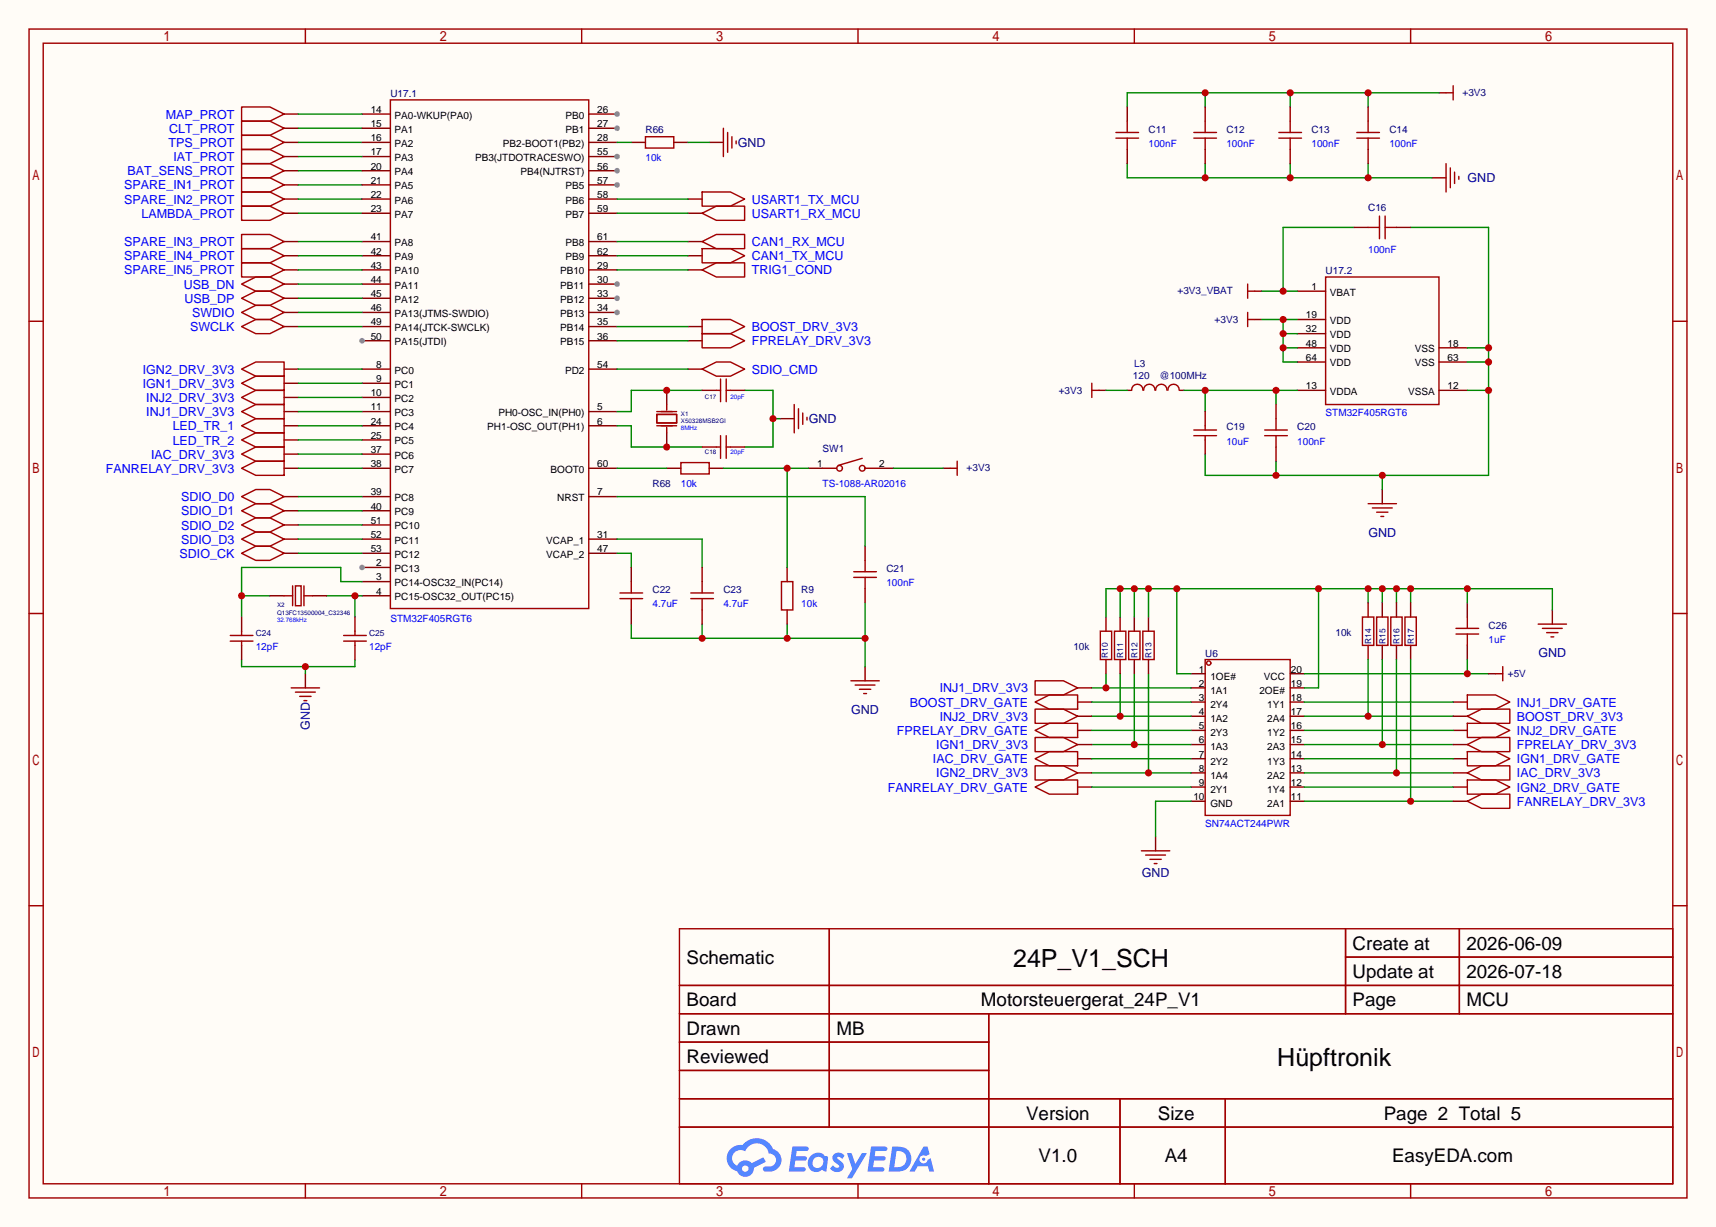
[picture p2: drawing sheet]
<svg xmlns="http://www.w3.org/2000/svg" width="308mm" height="220mm" viewBox="0 0 308 220" stroke-linecap="round" stroke-linejoin="round" font-family="sans-serif">
<path d="M0 0h307.6v220h-307.6z" fill="#fffcf7"/>
<g fill="none" stroke="#a10000" stroke-width=".25">
<path d="M5.2 5.2h297.2v209.6h-297.2zM7.7 7.7h292.1v204.5h-292.1zM54.7 5.2v2.5M104.3 5.2v2.5M153.8 5.2v2.5M203.3 5.2v2.5M252.9 5.2v2.5M5.2 57.6h2.5M299.8 57.6h2.6M5.2 110h2.5M299.8 110h2.6M5.2 162.4h2.5"/>
<path d="M121.8 166.5h178v45.7h-178zM121.8 176.7h178M148.7 166.5v35.6M241.2 166.5v15.2M241.2 171.6h58.6M261.6 166.5v15.2M299.8 162.4h2.6M121.8 181.7h178M121.8 186.8h55.4M121.8 197h178M121.8 191.9h55.4M177.2 181.7v30.5"/>
<path d="M200.8 197v15.2M219.6 197v15.2M54.7 212.2v2.6M104.3 212.2v2.6M121.8 202.1h178M153.8 212.2v2.6M203.3 212.2v2.6M252.9 212.2v2.6"/>
</g>
<g fill="#5487ff">
<path d="M149.5 206.9a1.3 1.3 0 0 1 1.9 .3l-.4 .6a.54 .54 0 0 0-1-.2l.2 .2a1.58 1.58 0 0 1 1 1.5 1.43 1.43 0 0 1-2.4 .2l.5-.6a.64 .64 0 0 0 .5 .5 .64 .64 0 0 0 .6-.3l-.1-.3a1.6 1.6 0 0 1-1.1-1.5z"/>
<path d="M151.8 206.7h.8l.7 2 1.2-2h.9l-2.7 4.5h-.9l1-1.6z"/>
<path d="M142 205.5h1.7a1.31 1.31 0 0 1 1.2 .2 .4 .4 0 0 1-.3 .6h-1.8l-.1 1h1.6a.4 .4 0 0 1 .3 .4 .4 .4 0 0 1-.4 .4h-1.6l-.2 1.2 .8-.1a1.23 1.23 0 0 1 1.2 .2 .39 .39 0 0 1-.4 .6h-2.6z"/>
<path d="M156.1 205.5h1.7a1.32 1.32 0 0 1 1.2 .2 .39 .39 0 0 1-.3 .6h-1.8l-.1 1h1.6a.4 .4 0 0 1 .4 .4 .4 .4 0 0 1-.5 .4h-1.6l-.2 1.1h.8a1.23 1.23 0 0 1 1.2 .2 .39 .39 0 0 1-.4 .6h-2.6z"/>
<path d="M165.5 205.6h.8l.3 1.3-.6 .3a.75 .75 0 0 0-1.1 .3 .75 .75 0 0 0 .5 1.1 .75 .75 0 0 0 .9-.7l.5-.3 .6 2.4h-.8l-.3-.9h-1.8l-.5 .9h-1z"/>
<path d="M159.9 205.6l-.6 4.4h1.4a2.27 2.27 0 0 0 2.7-2.3 2.27 2.27 0 0 0-2.7-2.1zM160.7 206.3a1.5 1.5 0 0 1 1.8 1.6 1.5 1.5 0 0 1-1.9 1.3h-.3z"/>
<path d="M145.4 207.2a1.62 1.62 0 0 0-.4 2.1 1.62 1.62 0 0 0 2 .6l.3-.2 .4 .2 .4 .1 .3-2.4-.1-.3-.5-.1a1.58 1.58 0 0 0-2.4 0zM146 207.7a.98 .98 0 0 1 1.5 .2 .98 .98 0 0 1-.6 1.4 .94 .94 0 0 1-1.2-.4 .94 .94 0 0 1 .3-1.2z"/>
<path d="M131 206a2.37 2.37 0 0 0 1.1 4 1.54 1.54 0 0 0 1.8 1 1.54 1.54 0 0 0 1.2-1.6l2.2-1.1-.5-.8-2.1 1a1.57 1.57 0 0 0-2.6 .5 1.5 1.5 0 0 1-.7-2.1 1.5 1.5 0 0 1 2.2-.5 2.23 2.23 0 0 1 2.3-1.4 2.23 2.23 0 0 1 2 1.8 1.16 1.16 0 0 1 1.2 1.1 1.16 1.16 0 0 1-1.1 1.2h-.7a.47 .47 0 0 0-.5 .4 .47 .47 0 0 0 .4 .5 2.23 2.23 0 0 0 2.2-.6 2.23 2.23 0 0 0 .5-2.3 2.16 2.16 0 0 0-1.3-1.1 3.2 3.2 0 0 0-5.5-.7l-1.1 .1zM133 209.5a.6 .6 0 0 1 1.2 0 .6 .6 0 0 1-1.2 0z"/>
<circle cx="165.6" cy="207.8" r=".28"/>
</g>
<path d="M257.9 16.6h1.3" fill="none" stroke="#870000" stroke-width=".25"/>
<path d="M259.2 16.6h1.3M260.5 15.4v2.5" fill="none" stroke="#a10000" stroke-width=".25"/>
<path d="M216 16.6v2.6M231.3 16.6v2.6M245.2 16.6v2.6M257.9 16.6h-55.8v2.6" fill="none" stroke="#008700" stroke-width=".25"/>
<g fill="#c00">
<circle cx="216" cy="16.6" r=".63"/>
<circle cx="231.3" cy="16.6" r=".63"/>
<circle cx="245.2" cy="16.6" r=".63"/>
</g>
<path d="M256.7 31.9h2.5" fill="none" stroke="#870000" stroke-width=".25"/>
<path d="M259.2 29.3v5.1M260 30.1v3.6M260.7 30.9v2M261.5 31.6v.5" fill="none" stroke="#a10000" stroke-width=".25"/>
<path d="M202.1 29.3v2.6h54.6M216 29.3v2.6M231.3 29.3v2.6M245.2 29.3v2.6" fill="none" stroke="#008700" stroke-width=".25"/>
<g fill="#c00">
<circle cx="245.2" cy="31.9" r=".63"/>
<circle cx="231.3" cy="31.9" r=".63"/>
<circle cx="216" cy="31.9" r=".63"/>
</g>
<g fill="none" stroke="#870000" stroke-width=".25">
<path d="M50.9 28.1h2.6M50.9 23h2.6M50.9 25.5h2.6M50.9 20.4h2.6M50.9 30.6h2.6M50.9 33.1h2.6M50.9 35.7h2.6M50.9 38.2h2.6M64.9 28.1h5.1M64.9 23h5.1M64.9 25.5h5.1M64.9 20.4h5.1"/>
<path d="M64.9 30.6h5.1M64.9 33.1h5.1M64.9 35.7h5.1M64.9 38.2h5.1M105.5 20.4h5.1M50.9 50.9h2.6M50.9 53.5h2.6M50.9 71.2h2.6M50.9 73.8h2.6M50.9 68.7h2.6M50.9 66.2h2.6M123.3 61.1h2.6"/>
</g>
<g fill="none" stroke="#a10000" stroke-width=".25">
<path d="M43.3 19.2h5.1l2.5 1.2-2.5 1.3h-5.1zM70 17.9h35.5v91.2h-35.5zM43.3 26.8h5.1l2.5 1.3-2.5 1.2h-5.1zM43.3 21.7h5.1l2.5 1.3-2.5 1.3h-5.1zM43.3 24.3h5.1l2.5 1.2-2.5 1.3h-5.1zM43.3 29.3h5.1l2.5 1.3-2.5 1.3h-5.1zM43.3 31.9h5.1l2.5 1.2-2.5 1.3h-5.1zM43.3 34.4h5.1l2.5 1.3-2.5 1.3h-5.1zM43.3 37h5.1l2.5 1.2-2.5 1.3h-5.1zM43.3 50.9l2.5-1.2h2.6l2.5 1.2-2.5 1.3h-2.6zM43.3 53.5l2.5-1.3h2.6l2.5 1.3-2.5 1.2h-2.6zM125.9 59.8h5l2.6 1.3-2.6 1.3h-5z"/>
<path d="M43.3 71.2l2.5-1.2h5.1v2.5h-5.1zM43.3 73.8l2.5-1.3h5.1v2.6h-5.1zM43.3 68.7l2.5-1.3h5.1v2.6h-5.1zM43.3 66.2l2.5-1.3h5.1v2.5h-5.1z"/>
</g>
<path d="M53.5 23h11.4M53.5 25.5h11.4M53.5 30.6h11.4M53.5 33.1h11.4M53.5 35.7h11.4M53.5 38.2h11.4" fill="none" stroke="#008700" stroke-width=".25"/>
<circle cx="110.6" cy="20.4" r=".51" fill="#999"/>
<path d="M105.5 23h5.1" fill="none" stroke="#870000" stroke-width=".25"/>
<circle cx="110.6" cy="23" r=".51" fill="#999"/>
<path d="M105.5 25.5h5.1M105.5 48.4h5.1M105.5 50.9h5.1" fill="none" stroke="#870000" stroke-width=".25"/>
<circle cx="110.6" cy="50.9" r=".51" fill="#999"/>
<path d="M105.5 53.5h5.1" fill="none" stroke="#870000" stroke-width=".25"/>
<circle cx="110.6" cy="53.5" r=".51" fill="#999"/>
<path d="M105.5 56h5.1" fill="none" stroke="#870000" stroke-width=".25"/>
<circle cx="110.6" cy="56" r=".51" fill="#999"/>
<path d="M64.9 58.5h5.1M64.9 43.3h5.1M64.9 45.8h5.1M64.9 48.4h5.1M64.9 50.9h5.1M64.9 53.5h5.1M64.9 56h5.1M105.5 58.5h5.1M64.9 61.1h5.1M105.5 61.1h5.1" fill="none" stroke="#870000" stroke-width=".25"/>
<circle cx="64.9" cy="61.1" r=".51" fill="#999"/>
<path d="M105.5 28.1h5.1" fill="none" stroke="#870000" stroke-width=".25"/>
<circle cx="110.6" cy="28.1" r=".51" fill="#999"/>
<path d="M105.5 30.6h5.1" fill="none" stroke="#870000" stroke-width=".25"/>
<circle cx="110.6" cy="30.6" r=".51" fill="#999"/>
<path d="M105.5 33.1h5.1" fill="none" stroke="#870000" stroke-width=".25"/>
<circle cx="110.6" cy="33.1" r=".51" fill="#999"/>
<path d="M105.5 35.7h5.1M105.5 38.2h5.1M105.5 43.3h5.1M105.5 45.8h5.1M64.9 101.7h5.1" fill="none" stroke="#870000" stroke-width=".25"/>
<circle cx="64.9" cy="101.7" r=".51" fill="#999"/>
<g fill="none" stroke="#870000" stroke-width=".25">
<path d="M224.9 57.3h1.3M232.5 52.2h5.1M232.5 57.3h5.1M232.5 59.8h5.1M64.9 66.2h5.1M64.9 68.7h5.1M64.9 71.2h5.1M64.9 73.8h5.1M64.9 76.3h5.1M64.9 78.9h5.1M105.5 66.2h5.1M105.5 73.8h5.1"/>
<path d="M105.5 76.3h5.1M232.5 70h5.1M232.5 62.4h5.1M232.5 64.9h5.1M257.9 70h5.1M257.9 62.4h5.1M257.9 64.9h5.1M64.9 81.4h5.1M64.9 83.9h5.1M64.9 89h5.1M64.9 91.6h5.1M64.9 94.1h5.1"/>
<path d="M64.9 96.6h5.1M64.9 99.2h5.1M105.5 83.9h5.1M105.5 89h5.1M105.5 96.6h5.1M105.5 99.2h5.1M64.9 104.3h5.1M64.9 106.8h5.1"/>
</g>
<path d="M223.6 56v2.5M223.6 57.3h1.3M237.6 49.7h20.3v22.8h-20.3z" fill="none" stroke="#a10000" stroke-width=".25"/>
<path d="M226.2 57.3h6.3M230 57.3v7.6h2.5M230 59.8h2.5M230 62.4h2.5" fill="none" stroke="#008700" stroke-width=".25"/>
<g fill="#c00">
<circle cx="230" cy="57.3" r=".63"/>
<circle cx="230" cy="59.8" r=".63"/>
<circle cx="230" cy="62.4" r=".63"/>
</g>
<path d="M197 70h1.2M202.1 70h.7M211.5 70h.7" fill="none" stroke="#870000" stroke-width=".25"/>
<path d="M195.7 68.7v2.5M195.7 70h1.3M202.8 70a1.01 1.01 0 0 1 1.1-1.1 1.01 1.01 0 0 1 1 1.1M205 70a1.01 1.01 0 0 1 1-1.1 1.01 1.01 0 0 1 1 1.1M207.2 70a1.01 1.01 0 0 1 1-1.1 1.01 1.01 0 0 1 1 1.1M209.3 70a1.01 1.01 0 0 1 1.1-1.1 1.01 1.01 0 0 1 1 1.1" fill="none" stroke="#a10000" stroke-width=".25"/>
<path d="M198.2 70h3.9M212.2 70h20.3M216 70v3.8M228.7 70v2.5" fill="none" stroke="#008700" stroke-width=".25"/>
<g fill="#c00">
<circle cx="228.7" cy="70" r=".63"/>
<circle cx="216" cy="70" r=".63"/>
</g>
<path d="M247.8 87.8v2.5" fill="none" stroke="#870000" stroke-width=".25"/>
<path d="M245.2 90.3h5.1M246 91.1h3.6M246.8 91.8h2M247.5 92.6h.5" fill="none" stroke="#a10000" stroke-width=".25"/>
<path d="M252.9 40.8h13.9v44.4h-50.8v-3.8M263 70h3.8M263 64.9h3.8M263 62.4h3.8M228.7 82.7v2.5M247.8 85.2v2.6" fill="none" stroke="#008700" stroke-width=".25"/>
<g fill="#c00">
<circle cx="247.8" cy="85.2" r=".63"/>
<circle cx="228.7" cy="85.2" r=".63"/>
<circle cx="266.8" cy="70" r=".63"/>
<circle cx="266.8" cy="64.9" r=".63"/>
<circle cx="266.8" cy="62.4" r=".63"/>
</g>
<path d="M110.6 99.2h2.6v2.5M110.6 96.6h15.3v5.1M113.2 111.9v2.5h41.9M125.9 111.9v2.5M141.1 111.9v2.5M155.1 108.1v11.4" fill="none" stroke="#008700" stroke-width=".25"/>
<path d="M155.1 119.5v2.5" fill="none" stroke="#870000" stroke-width=".25"/>
<path d="M152.5 122h5.1M153.3 122.8h3.5M154.1 123.6h2M154.8 124.3h.5" fill="none" stroke="#a10000" stroke-width=".25"/>
<g fill="#c00">
<circle cx="125.9" cy="114.4" r=".63"/>
<circle cx="141.1" cy="114.4" r=".63"/>
<circle cx="155.1" cy="114.4" r=".63"/>
</g>
<g fill="none" stroke="#008700" stroke-width=".25">
<path d="M110.6 35.7h12.7M110.6 38.2h12.7M53.5 53.5h11.4M53.5 58.5h11.4M53.5 56h11.4M53.5 48.4h11.4M53.5 43.3h11.4M53.5 45.8h11.4M110.6 58.5h12.7M110.6 48.4h12.7M110.6 43.3h12.7M110.6 45.8h12.7"/>
<path d="M53.5 66.2h11.4M53.5 68.7h11.4M53.5 71.2h11.4M53.5 73.8h11.4M110.6 66.2h12.7M110.6 76.3h2.6v3.8h12.7M125.9 70h-12.7v3.8h-2.6M133.5 70h5.1v10.1h-5.1M138.6 75.1h1.2M53.5 94.1h11.4M53.5 89h11.4M53.5 91.6h11.4"/>
<path d="M53.5 96.6h11.4M53.5 99.2h11.4M53.5 83.9h11.4"/>
</g>
<g fill="none" stroke="#870000" stroke-width=".25">
<path d="M123.3 35.7h2.6M123.3 38.2h2.6M50.9 58.5h2.6M50.9 56h2.6M50.9 45.8h2.6M50.9 43.3h2.6M50.9 48.4h2.6M123.3 58.5h2.6M123.3 45.8h2.6M123.3 43.3h2.6M123.3 48.4h2.6M123.3 66.2h2.6"/>
<path d="M139.8 75.1h2.6M50.9 81.4h2.6M50.9 83.9h2.6M50.9 96.6h2.6M50.9 99.2h2.6M50.9 89h2.6M50.9 91.6h2.6M50.9 94.1h2.6M169 83.9h1.3"/>
</g>
<g fill="none" stroke="#a10000" stroke-width=".25">
<path d="M125.9 34.4h5l2.6 1.3-2.6 1.3h-5zM125.9 38.2l2.5-1.2h5.1v2.5h-5.1zM43.3 56l2.5-1.3h2.6l2.5 1.3-2.5 1.3h-2.6zM43.3 58.5l2.5-1.2h2.6l2.5 1.2-2.5 1.3h-2.6zM43.3 42h5.1l2.5 1.3-2.5 1.3h-5.1zM43.3 44.6h5.1l2.5 1.2-2.5 1.3h-5.1zM43.3 47.1h5.1l2.5 1.3-2.5 1.3h-5.1zM125.9 57.3h5l2.6 1.2-2.6 1.3h-5zM125.9 44.6h5l2.6 1.2-2.6 1.3h-5zM125.9 43.3l2.5-1.3h5.1v2.6h-5.1zM125.9 48.4l2.5-1.3h5.1v2.6h-5.1zM125.9 66.2l2.5-1.3h2.5l2.6 1.3-2.6 1.2h-2.5z"/>
<path d="M142.4 72.5v5.1M143.1 73.3v3.5M143.9 74v2.1M144.7 74.8v.5M43.3 81.4l2.5-1.3h5.1v2.6h-5.1zM43.3 83.9l2.5-1.2h5.1v2.5h-5.1zM43.3 96.6l2.5-1.2h2.6l2.5 1.2-2.5 1.3h-2.6zM43.3 99.2l2.5-1.3h2.6l2.5 1.3-2.5 1.3h-2.6zM43.3 89l2.5-1.2h2.6l2.5 1.2-2.5 1.3h-2.6zM43.3 91.6l2.5-1.3h2.6l2.5 1.3-2.5 1.2h-2.6zM43.3 94.1l2.5-1.3h2.6l2.5 1.3-2.5 1.3h-2.6zM170.3 83.9h1.3"/>
<path d="M171.6 82.7v2.5"/>
</g>
<circle cx="138.6" cy="75.1" r=".63" fill="#c00"/>
<path d="M43.3 106.8h5.1M64.9 104.3h-3.8v-2.6h-17.8v8.9" fill="none" stroke="#008700" stroke-width=".25"/>
<circle cx="43.3" cy="106.8" r=".63" fill="#c00"/>
<path d="M58.5 106.8h6.4M63.6 106.8v3.8" fill="none" stroke="#008700" stroke-width=".25"/>
<circle cx="63.6" cy="106.8" r=".63" fill="#c00"/>
<path d="M54.7 120.8v2.5" fill="none" stroke="#870000" stroke-width=".25"/>
<path d="M52.2 123.3h5.1M53 124.1h3.5M53.7 124.8h2.1M54.5 125.6h.5" fill="none" stroke="#a10000" stroke-width=".25"/>
<path d="M43.3 118.2v1.3h20.3v-1.3M54.7 119.5v1.3" fill="none" stroke="#008700" stroke-width=".25"/>
<circle cx="54.7" cy="119.5" r=".63" fill="#c00"/>
<path d="M224.9 52.2h1.3" fill="none" stroke="#870000" stroke-width=".25"/>
<path d="M223.6 50.9v2.6M223.6 52.2h1.3" fill="none" stroke="#a10000" stroke-width=".25"/>
<path d="M226.2 52.2h6.3M242.7 40.8h-12.7v11.4" fill="none" stroke="#008700" stroke-width=".25"/>
<circle cx="230" cy="52.2" r=".63" fill="#c00"/>
<path d="M53.5 50.9h11.4" fill="none" stroke="#008700" stroke-width=".25"/>
<g fill="none" stroke="#a10000" stroke-width=".25">
<path d="M200 23.7h4.1M200 24.8h4.1M202.1 21.7v2M202.1 24.8v2M214 23.7h4.1M214 24.8h4.1M216 21.7v2M216 24.8v2M229.2 23.7h4.1M229.2 24.8h4.1M231.3 21.7v2M231.3 24.8v2"/>
<path d="M243.2 23.7h4.1M243.2 24.8h4.1M245.2 21.7v2M245.2 24.8v2M214 77.1h4.1M214 78.1h4.1M216 76.3v.8M216 78.1v.8M226.7 77.1h4.1M226.7 78.1h4.1M228.7 75.1v2M228.7 78.1v2"/>
<path d="M41.3 114.9h4M41.3 113.9h4M43.3 113.2v.7M43.3 114.9v.8M50.9 106.8h1.6M52.5 105v3.6M53 105h1v3.6h-1zM54.5 105v3.6M54.5 106.8h1.5M61.6 114.9h4.1M61.6 113.9h4.1M63.6 113.2v.7"/>
<path d="M63.6 114.9v.8M111.1 107.3h4.1M111.1 106.3h4.1M113.2 104.3v2M113.2 107.3v2M123.8 107.3h4.1M123.8 106.3h4.1M125.9 104.3v2M125.9 107.3v2M140.1 104.3h2v5h-2zM153 102.5h4.1M153 103.5h4.1"/>
<path d="M155.1 100.5v2M155.1 103.5v2"/>
</g>
<g fill="none" stroke="#870000" stroke-width=".25">
<path d="M202.1 19.2v2.5M216 19.2v2.5M231.3 19.2v2.5M245.2 19.2v2.5M202.1 26.8v2.5M216 26.8v2.5M231.3 26.8v2.5M245.2 26.8v2.5M119.5 77.6v2.5M216 73.8v2.5M216 78.9v2.5M228.7 72.5v2.6"/>
<path d="M155.1 97.9v2.6M228.7 80.1v2.6M43.3 110.6v2.6M43.3 115.7v2.5M48.4 106.8h2.5M56 106.8h2.5M63.6 110.6v2.6M63.6 115.7v2.5M113.2 101.7v2.6M113.2 109.3v2.6M125.9 101.7v2.6M125.9 109.3v2.6"/>
<path d="M141.1 101.7v2.6M141.1 109.3v2.6M155.1 105.5v2.6"/>
</g>
<circle cx="119.5" cy="80.1" r=".63" fill="#c00"/>
<path d="M119.5 70v2.5" fill="none" stroke="#870000" stroke-width=".25"/>
<circle cx="119.5" cy="70" r=".63" fill="#c00"/>
<g fill="none" stroke="#a10000" stroke-width=".25">
<path d="M247.3 38.7v4.1M248.3 38.7v4.1M245.2 40.8h2.1M248.3 40.8h2M117.7 74.3h3.6v1.5h-3.6zM117.7 76.3h3.6M117.7 73.8h3.6M119.5 72.5v1M119.5 76.6v1M128.4 70h.8M129.2 67.9v4.1M129.2 78.1v4.1"/>
<path d="M130.2 67.9v4.1M130.2 78.1v4.1M130.2 70h.7M128.4 80.1h.8M130.2 80.1h.7M147.4 83.9h2.6M154.6 82.2l-4.4 1.2M155.1 83.9h2.5M216 118.2h15.3v28h-15.3zM261 113.7h4M261 112.6h4M263 110.6v2"/>
<path d="M263 113.7v2M275.7 111.9h5.1M276.5 112.6h3.5M277.2 113.4h2.1M278 114.2h.5M204.6 152.5h5.1M205.4 153.3h3.5M206.1 154.1h2.1M206.9 154.8h.5"/>
<circle cx="150.5" cy="83.9" r=".51"/>
<circle cx="154.6" cy="83.9" r=".51"/>
<circle cx="216.7" cy="118.9" r=".38"/>
</g>
<g fill="none" stroke="#870000" stroke-width=".25">
<path d="M242.7 40.8h2.5M250.3 40.8h2.6M125.9 70h2.5M130.9 70h2.6M125.9 80.1h2.5M130.9 80.1h2.6M144.9 83.9h2.5M157.6 83.9h2.5M263 108.1v2.5M263 115.7v2.5M278.3 109.3v2.6M213.5 120.8h2.5"/>
<path d="M213.5 123.3h2.5M213.5 125.9h2.5M213.5 128.4h2.5M213.5 130.9h2.5M213.5 133.5h2.5M213.5 136h2.5M213.5 138.6h2.5M231.3 120.8h2.5M231.3 123.3h2.5M231.3 125.9h2.5M231.3 128.4h2.5M231.3 130.9h2.5"/>
<path d="M231.3 133.5h2.5M231.3 136h2.5M231.3 138.6h2.5M207.1 150v2.5M213.5 141.1h2.5M213.5 143.6h2.5M231.3 141.1h2.5M231.3 143.6h2.5"/>
</g>
<path d="M263 118.2v2.6M233.8 120.8h33" fill="none" stroke="#008700" stroke-width=".25"/>
<circle cx="263" cy="120.8" r=".63" fill="#c00"/>
<path d="M266.8 120.8h1.3" fill="none" stroke="#870000" stroke-width=".25"/>
<path d="M269.4 119.5v2.5M268.1 120.8h1.3" fill="none" stroke="#a10000" stroke-width=".25"/>
<path d="M195.7 123.3h17.8M198.2 120.8v2.5" fill="none" stroke="#008700" stroke-width=".25"/>
<circle cx="198.2" cy="123.3" r=".63" fill="#c00"/>
<path d="M195.7 128.4h17.8M200.8 120.8v7.6" fill="none" stroke="#008700" stroke-width=".25"/>
<circle cx="200.8" cy="128.4" r=".63" fill="#c00"/>
<path d="M195.7 133.5h17.8M203.3 120.8v12.7" fill="none" stroke="#008700" stroke-width=".25"/>
<circle cx="203.3" cy="133.5" r=".63" fill="#c00"/>
<path d="M195.7 138.6h17.8M205.9 120.8v17.8" fill="none" stroke="#008700" stroke-width=".25"/>
<circle cx="205.9" cy="138.6" r=".63" fill="#c00"/>
<path d="M200.8 105.5v5.1M203.3 105.5v5.1M205.9 105.5v5.1M210.9 105.5v15.3h2.6M236.3 105.5v17.8h-2.5M245.2 105.5v2.6M247.8 105.5v2.6M250.3 105.5v2.6M252.9 105.5v2.6M263 105.5v2.6M278.3 109.3v-3.8h-80.1v5.1M213.5 143.6h-6.4v6.4" fill="none" stroke="#008700" stroke-width=".25"/>
<path d="M198.2 110.6v2.6M198.2 118.2v2.6M200.8 110.6v2.6M200.8 118.2v2.6M203.3 110.6v2.6M203.3 118.2v2.6M205.9 110.6v2.6M205.9 118.2v2.6M193.2 128.4h2.5M193.2 123.3h2.5M193.2 133.5h2.5M193.2 138.6h2.5" fill="none" stroke="#870000" stroke-width=".25"/>
<path d="M197.2 113.2h2.1v5h-2.1zM199.8 113.2h2v5h-2zM202.3 113.2h2v5h-2zM204.9 113.2h2v5h-2zM185.5 127.1h5.1l2.6 1.3-2.6 1.3h-5.1zM185.5 122h5.1l2.6 1.3-2.6 1.3h-5.1zM185.5 132.2h5.1l2.6 1.3-2.6 1.2h-5.1zM185.5 137.3h5.1l2.6 1.3-2.6 1.2h-5.1z" fill="none" stroke="#a10000" stroke-width=".25"/>
<g fill="#c00">
<circle cx="205.9" cy="105.5" r=".63"/>
<circle cx="203.3" cy="105.5" r=".63"/>
<circle cx="200.8" cy="105.5" r=".63"/>
<circle cx="210.9" cy="105.5" r=".63"/>
<circle cx="236.3" cy="105.5" r=".63"/>
<circle cx="245.2" cy="105.5" r=".63"/>
<circle cx="247.8" cy="105.5" r=".63"/>
<circle cx="250.3" cy="105.5" r=".63"/>
<circle cx="252.9" cy="105.5" r=".63"/>
<circle cx="263" cy="105.5" r=".63"/>
</g>
<path d="M245.2 108.1v2.5M245.2 115.7v2.5M247.8 108.1v2.5M247.8 115.7v2.5M250.3 108.1v2.5M250.3 115.7v2.5M252.9 108.1v2.5M252.9 115.7v2.5M260.5 125.9h2.5M260.5 130.9h2.5M260.5 136h2.5M260.5 141.1h2.5" fill="none" stroke="#870000" stroke-width=".25"/>
<path d="M244.2 110.6h2.1v5.1h-2.1zM246.8 110.6h2v5.1h-2zM249.3 110.6h2v5.1h-2zM251.8 110.6h2.1v5.1h-2.1zM263 124.6h5.1l2.5 1.3-2.5 1.2h-5.1zM263 129.7h5.1l2.5 1.2-2.5 1.3h-5.1zM263 134.7h5.1l2.5 1.3-2.5 1.3h-5.1zM263 139.8h5.1l2.5 1.3-2.5 1.3h-5.1z" fill="none" stroke="#a10000" stroke-width=".25"/>
<path d="M245.2 118.2v10.2M233.8 125.9h26.7M233.8 130.9h26.7M233.8 136h26.7M233.8 128.4h26.7M233.8 141.1h26.7" fill="none" stroke="#008700" stroke-width=".25"/>
<circle cx="245.2" cy="128.4" r=".63" fill="#c00"/>
<path d="M247.8 118.2v15.3M233.8 133.5h26.7" fill="none" stroke="#008700" stroke-width=".25"/>
<circle cx="247.8" cy="133.5" r=".63" fill="#c00"/>
<path d="M250.3 118.2v20.4M233.8 138.6h26.7" fill="none" stroke="#008700" stroke-width=".25"/>
<circle cx="250.3" cy="138.6" r=".63" fill="#c00"/>
<path d="M252.9 118.2v25.4M233.8 143.6h26.7" fill="none" stroke="#008700" stroke-width=".25"/>
<circle cx="252.9" cy="143.6" r=".63" fill="#c00"/>
<g fill="none" stroke="#870000" stroke-width=".25">
<path d="M113.2 25.5h2.5M120.8 25.5h2.5M127.1 25.5h2.6M50.9 76.3h2.6M50.9 78.9h2.6M119.5 83.9h2.5M127.1 83.9h2.6M193.2 125.9h2.5M193.2 136h2.5M193.2 130.9h2.5M260.5 128.4h2.5M260.5 138.6h2.5"/>
<path d="M260.5 133.5h2.5M193.2 141.1h2.5M260.5 143.6h2.5"/>
</g>
<g fill="none" stroke="#a10000" stroke-width=".25">
<path d="M115.7 24.5h5.1v2h-5.1zM129.7 23v5.1M130.4 23.7v3.6M131.2 24.5v2M132 25.3v.5M43.3 76.3l2.5-1.2h5.1v2.5h-5.1zM43.3 78.9l2.5-1.3h5.1v2.5h-5.1zM122 82.9h5.1v2.1h-5.1zM185.5 125.9l2.6-1.3h5.1v2.5h-5.1zM185.5 136l2.6-1.3h5.1v2.6h-5.1zM185.5 130.9l2.6-1.2h5.1v2.5h-5.1zM263 128.4l2.6-1.3h5v2.6h-5z"/>
<path d="M263 138.6l2.6-1.3h5v2.5h-5zM263 133.5l2.6-1.3h5v2.5h-5zM185.5 141.1l2.6-1.3h5.1v2.6h-5.1zM263 143.6l2.6-1.2h5v2.5h-5z"/>
</g>
<g fill="none" stroke="#008700" stroke-width=".25">
<path d="M53.5 28.1h11.4M53.5 20.4h11.4M110.6 25.5h2.6M123.3 25.5h3.8M53.5 76.3h11.4M53.5 78.9h11.4M110.6 61.1h12.7M53.5 81.4h11.4M110.6 83.9h8.9M129.7 83.9h15.2M141.1 83.9v17.8M195.7 125.9h17.8"/>
<path d="M195.7 130.9h17.8M195.7 136h17.8M195.7 141.1h17.8"/>
</g>
<circle cx="141.1" cy="83.9" r=".63" fill="#c00"/>
<path d="M110.6 89h44.5v8.9M160.1 83.9h8.9" fill="none" stroke="#008700" stroke-width=".25"/>
<g font-size="4.5">
<text x="181.6" y="173.4">24P_V1_SCH</text>
<text x="229" y="191.1">Hüpftronik</text>
</g>
<g font-size="3.4">
<text x="123.1" y="172.8">Schematic</text>
<text x="242.5" y="170.3">Create at</text>
<text x="262.9" y="170.3">2026-06-09</text>
<text x="242.5" y="175.3">Update at</text>
<text x="262.9" y="175.3">2026-07-18</text>
<text x="123.1" y="180.4">Board</text>
<text x="123.1" y="185.5">Drawn</text>
<text x="149.9" y="185.5">MB</text>
<text x="175.8" y="180.4">Motorsteuergerat_24P_V1</text>
<text x="242.5" y="180.4">Page</text>
<text x="262.9" y="180.4">MCU</text>
<text x="123.1" y="190.6">Reviewed</text>
<text x="183.9" y="200.7">Version</text>
<text x="207.6" y="200.7">Size</text>
<text x="248" y="200.7">Page 2 Total 5</text>
<text x="186.2" y="208.4">V1.0</text>
<text x="208.8" y="208.4">A4</text>
<text x="249.5" y="208.4">EasyEDA.com</text>
</g>
<g font-size="2.2" fill="#00f">
<text x="29.7" y="21.3">MAP_PROT</text>
<text x="30.3" y="23.8">CLT_PROT</text>
<text x="30.2" y="26.3">TPS_PROT</text>
<text x="31.1" y="28.9">IAT_PROT</text>
<text x="22.2" y="34">SPARE_IN1_PROT</text>
<text x="22.9" y="31.4">BAT_SENS_PROT</text>
<text x="22.2" y="36.5">SPARE_IN2_PROT</text>
<text x="25.4" y="39">LAMBDA_PROT</text>
<text x="134.7" y="36.5">USART1_TX_MCU</text>
<text x="134.7" y="39">USART1_RX_MCU</text>
<text x="22.2" y="44.1">SPARE_IN3_PROT</text>
<text x="22.2" y="46.7">SPARE_IN4_PROT</text>
<text x="134.7" y="46.7">CAN1_TX_MCU</text>
<text x="134.7" y="44.1">CAN1_RX_MCU</text>
<text x="22.2" y="49.2">SPARE_IN5_PROT</text>
<text x="32.9" y="51.7">USB_DN</text>
<text x="134.7" y="49.2">TRIG1_COND</text>
<text x="33.1" y="54.3">USB_DP</text>
<text x="34.1" y="59.4">SWCLK</text>
<text x="34.4" y="56.8">SWDIO</text>
<text x="134.7" y="59.4">BOOST_DRV_3V3</text>
<text x="134.7" y="61.9">FPRELAY_DRV_3V3</text>
<text x="25.6" y="69.5">IGN1_DRV_3V3</text>
<text x="25.6" y="67">IGN2_DRV_3V3</text>
<text x="134.7" y="67">SDIO_CMD</text>
<text x="26.2" y="72.1">INJ2_DRV_3V3</text>
<text x="26.2" y="74.6">INJ1_DRV_3V3</text>
<text x="31" y="77.1">LED_TR_1</text>
<text x="27.1" y="82.2">IAC_DRV_3V3</text>
<text x="31" y="79.7">LED_TR_2</text>
<text x="19" y="84.8">FANRELAY_DRV_3V3</text>
<text x="32.4" y="89.8">SDIO_D0</text>
<text x="32.4" y="92.4">SDIO_D1</text>
<text x="32.4" y="94.9">SDIO_D2</text>
<text x="32.2" y="100">SDIO_CK</text>
<text x="32.4" y="97.5">SDIO_D3</text>
<text x="168.5" y="124.1">INJ1_DRV_3V3</text>
<text x="160.7" y="131.8">FPRELAY_DRV_GATE</text>
<text x="163.1" y="126.7">BOOST_DRV_GATE</text>
<text x="168.5" y="129.2">INJ2_DRV_3V3</text>
<text x="271.9" y="126.7">INJ1_DRV_GATE</text>
<text x="271.9" y="131.8">INJ2_DRV_GATE</text>
<text x="271.9" y="129.2">BOOST_DRV_3V3</text>
<text x="167.2" y="136.8">IAC_DRV_GATE</text>
<text x="167.8" y="134.3">IGN1_DRV_3V3</text>
<text x="271.9" y="136.8">IGN1_DRV_GATE</text>
<text x="271.9" y="134.3">FPRELAY_DRV_3V3</text>
<text x="159.1" y="141.9">FANRELAY_DRV_GATE</text>
<text x="167.8" y="139.4">IGN2_DRV_3V3</text>
<text x="271.9" y="141.9">IGN2_DRV_GATE</text>
<text x="271.9" y="139.4">IAC_DRV_3V3</text>
<text x="271.9" y="144.5">FANRELAY_DRV_3V3</text>
</g>
<g font-size="2.2" fill="#000080">
<text x="132.3" y="26.3">GND</text>
<text x="263.1" y="32.7">GND</text>
<text x="145" y="75.9">GND</text>
<text x="245.3" y="96.2">GND</text>
<text x="275.8" y="117.8">GND</text>
<text x="55.6" y="130.9" transform="rotate(-90 55.6 130.9)">GND</text>
<text x="152.6" y="127.9">GND</text>
<text x="204.6" y="157.2">GND</text>
</g>
<g font-size="1.8" fill="#000080">
<text x="70" y="17.5">U17.1</text>
<text x="262.2" y="17.2">+3V3</text>
<text x="115.7" y="23.8">R66</text>
<text x="205.9" y="23.8">C11</text>
<text x="219.8" y="23.8">C12</text>
<text x="235.1" y="23.8">C13</text>
<text x="249" y="23.8">C14</text>
<text x="245.2" y="37.8">C16</text>
<text x="211.1" y="52.8">+3V3_VBAT</text>
<text x="237.6" y="49.2">U17.2</text>
<text x="217.7" y="57.8">+3V3</text>
<text x="203.3" y="65.7">L3</text>
<text x="189.8" y="70.5">+3V3</text>
<text x="203.1" y="68">120</text>
<text x="207.9" y="68">@100MHz</text>
<text x="219.8" y="77.1">C19</text>
<text x="232.5" y="77.1">C20</text>
<text x="147.4" y="81">SW1</text>
<text x="117" y="87.3">R68</text>
<text x="173.3" y="84.5">+3V3</text>
<text x="117" y="106.4">C22</text>
<text x="129.7" y="106.4">C23</text>
<text x="143.6" y="106.4">R9</text>
<text x="158.9" y="102.5">C21</text>
<text x="239.4" y="114">10k</text>
<text x="266.8" y="112.7">C26</text>
<text x="192.4" y="116.5">10k</text>
<text x="216" y="117.8">U6</text>
<text x="270.3" y="121.3">+5V</text>
</g>
<g font-size="1.8">
<text x="66.5" y="20.2">14</text>
<text x="66.5" y="22.8">15</text>
<text x="70.7" y="21.2">PA0-WKUP(PA0)</text>
<text x="70.7" y="23.8">PA1</text>
<text x="101.4" y="21.2">PB0</text>
<text x="101.4" y="23.8">PB1</text>
<text x="107.1" y="20.2">26</text>
<text x="107.1" y="22.8">27</text>
<text x="66.5" y="25.3">16</text>
<text x="66.5" y="27.9">17</text>
<text x="70.7" y="26.3">PA2</text>
<text x="70.7" y="28.9">PA3</text>
<text x="85.1" y="28.9">PB3(JTDOTRACESWO)</text>
<text x="90.1" y="26.3">PB2-BOOT1(PB2)</text>
<text x="107.1" y="25.3">28</text>
<text x="107.1" y="27.9">55</text>
<text x="66.5" y="30.4">20</text>
<text x="66.5" y="32.9">21</text>
<text x="66.5" y="35.5">22</text>
<text x="70.7" y="31.4">PA4</text>
<text x="70.7" y="33.9">PA5</text>
<text x="93.3" y="31.4">PB4(NJTRST)</text>
<text x="101.4" y="33.9">PB5</text>
<text x="107.1" y="30.4">56</text>
<text x="107.1" y="32.9">57</text>
<text x="107.1" y="35.5">58</text>
<text x="66.5" y="38">23</text>
<text x="70.7" y="36.5">PA6</text>
<text x="70.7" y="39">PA7</text>
<text x="101.4" y="36.5">PB6</text>
<text x="101.4" y="39">PB7</text>
<text x="107.1" y="38">59</text>
<text x="66.5" y="43.1">41</text>
<text x="66.5" y="45.6">42</text>
<text x="70.7" y="44.1">PA8</text>
<text x="70.7" y="46.6">PA9</text>
<text x="101.4" y="44.1">PB8</text>
<text x="101.4" y="46.6">PB9</text>
<text x="107.1" y="43.1">61</text>
<text x="107.1" y="45.6">62</text>
<text x="66.5" y="48.2">43</text>
<text x="66.5" y="50.7">44</text>
<text x="66.5" y="53.3">45</text>
<text x="70.7" y="49.2">PA10</text>
<text x="70.7" y="51.7">PA11</text>
<text x="100.4" y="49.2">PB10</text>
<text x="100.4" y="51.7">PB11</text>
<text x="107.1" y="48.2">29</text>
<text x="107.1" y="50.7">30</text>
<text x="107.1" y="53.3">33</text>
<text x="235.1" y="52">1</text>
<text x="238.4" y="53">VBAT</text>
<text x="66.5" y="55.8">46</text>
<text x="66.5" y="58.3">49</text>
<text x="70.7" y="54.3">PA12</text>
<text x="70.7" y="56.8">PA13(JTMS-SWDIO)</text>
<text x="70.7" y="59.3">PA14(JTCK-SWCLK)</text>
<text x="100.4" y="54.3">PB12</text>
<text x="100.4" y="56.8">PB13</text>
<text x="100.4" y="59.3">PB14</text>
<text x="107.1" y="55.8">34</text>
<text x="107.1" y="58.3">35</text>
<text x="234.1" y="57.1">19</text>
<text x="234.1" y="59.6">32</text>
<text x="238.4" y="58.1">VDD</text>
<text x="66.5" y="60.9">50</text>
<text x="67.5" y="66">8</text>
<text x="70.7" y="61.9">PA15(JTDI)</text>
<text x="100.4" y="61.9">PB15</text>
<text x="107.1" y="60.9">36</text>
<text x="107.1" y="66">54</text>
<text x="234.1" y="62.1">48</text>
<text x="234.1" y="64.7">64</text>
<text x="238.4" y="60.6">VDD</text>
<text x="238.4" y="63.2">VDD</text>
<text x="238.4" y="65.7">VDD</text>
<text x="253.6" y="63.2">VSS</text>
<text x="253.6" y="65.7">VSS</text>
<text x="259.5" y="62.1">18</text>
<text x="259.5" y="64.7">63</text>
<text x="66.5" y="71">10</text>
<text x="67.5" y="68.5">9</text>
<text x="70.7" y="67">PC0</text>
<text x="70.7" y="69.5">PC1</text>
<text x="101.3" y="67">PD2</text>
<text x="234.1" y="69.8">13</text>
<text x="238.4" y="70.8">VDDA</text>
<text x="252.4" y="70.8">VSSA</text>
<text x="259.5" y="69.8">12</text>
<text x="66.5" y="73.6">11</text>
<text x="66.5" y="76.1">24</text>
<text x="70.7" y="72">PC2</text>
<text x="70.7" y="74.6">PC3</text>
<text x="70.7" y="77.1">PC4</text>
<text x="87.3" y="77.1">PH1-OSC_OUT(PH1)</text>
<text x="89.3" y="74.6">PH0-OSC_IN(PH0)</text>
<text x="107.1" y="73.6">5</text>
<text x="107.1" y="76.1">6</text>
<text x="66.5" y="78.7">25</text>
<text x="66.5" y="81.2">37</text>
<text x="66.5" y="83.7">38</text>
<text x="70.7" y="79.7">PC5</text>
<text x="70.7" y="82.2">PC6</text>
<text x="107.1" y="83.7">60</text>
<text x="146.4" y="83.7">1</text>
<text x="157.6" y="83.7">2</text>
<text x="66.5" y="88.8">39</text>
<text x="70.7" y="84.7">PC7</text>
<text x="70.7" y="89.8">PC8</text>
<text x="98.7" y="84.7">BOOT0</text>
<text x="99.9" y="89.8">NRST</text>
<text x="107.1" y="88.8">7</text>
<text x="66.5" y="91.4">40</text>
<text x="66.5" y="93.9">51</text>
<text x="70.7" y="92.4">PC9</text>
<text x="70.7" y="94.9">PC10</text>
<text x="66.5" y="96.4">52</text>
<text x="66.5" y="99">53</text>
<text x="67.5" y="101.5">2</text>
<text x="70.7" y="97.4">PC11</text>
<text x="70.7" y="100">PC12</text>
<text x="97.9" y="97.4">VCAP_1</text>
<text x="97.9" y="100">VCAP_2</text>
<text x="107.1" y="96.4">31</text>
<text x="107.1" y="99">47</text>
<text x="67.5" y="104.1">3</text>
<text x="67.5" y="106.6">4</text>
<text x="70.7" y="102.5">PC13</text>
<text x="70.7" y="105.1">PC14-OSC32_IN(PC14)</text>
<text x="70.7" y="107.6">PC15-OSC32_OUT(PC15)</text>
<text x="214.9" y="120.6">1</text>
<text x="214.9" y="123.1">2</text>
<text x="214.9" y="125.6">3</text>
<text x="217" y="121.8">1OE#</text>
<text x="217" y="124.4">1A1</text>
<text x="225.7" y="124.4">2OE#</text>
<text x="226.5" y="121.8">VCC</text>
<text x="231.4" y="125.6">18</text>
<text x="231.4" y="123.1">19</text>
<text x="231.4" y="120.6">20</text>
<text x="214.9" y="128.2">4</text>
<text x="214.9" y="130.7">5</text>
<text x="217" y="126.9">2Y4</text>
<text x="217" y="129.5">1A2</text>
<text x="217" y="132">2Y3</text>
<text x="227.1" y="132">1Y2</text>
<text x="227.1" y="129.5">2A4</text>
<text x="227.1" y="126.9">1Y1</text>
<text x="231.4" y="130.7">16</text>
<text x="231.4" y="128.2">17</text>
<text x="214.9" y="133.3">6</text>
<text x="214.9" y="135.8">7</text>
<text x="217" y="134.5">1A3</text>
<text x="217" y="137.1">2Y2</text>
<text x="227.1" y="137.1">1Y3</text>
<text x="227.1" y="134.5">2A3</text>
<text x="231.4" y="135.8">14</text>
<text x="231.4" y="133.3">15</text>
<text x="213.9" y="143.4">10</text>
<text x="214.9" y="138.3">8</text>
<text x="214.9" y="140.9">9</text>
<text x="217" y="139.6">1A4</text>
<text x="217" y="142.2">2Y1</text>
<text x="227.1" y="142.2">1Y4</text>
<text x="227.1" y="139.6">2A2</text>
<text x="231.4" y="143.4">11</text>
<text x="231.4" y="140.9">12</text>
<text x="231.4" y="138.3">13</text>
<text x="217" y="144.7">GND</text>
<text x="227.1" y="144.7">2A1</text>
</g>
<g font-size="1.8" fill="#00f">
<text x="115.7" y="28.9">10k</text>
<text x="205.9" y="26.3">100nF</text>
<text x="219.8" y="26.3">100nF</text>
<text x="235.1" y="26.3">100nF</text>
<text x="249" y="26.3">100nF</text>
<text x="245.2" y="45.4">100nF</text>
<text x="237.6" y="74.6">STM32F405RGT6</text>
<text x="219.8" y="79.7">10uF</text>
<text x="232.5" y="79.7">100nF</text>
<text x="122" y="87.3">10k</text>
<text x="147.4" y="87.3">TS-1088-AR02016</text>
<text x="158.9" y="105.1">100nF</text>
<text x="70" y="111.4">STM32F405RGT6</text>
<text x="117" y="108.9">4.7uF</text>
<text x="129.7" y="108.9">4.7uF</text>
<text x="143.6" y="108.9">10k</text>
<text x="45.8" y="116.5">12pF</text>
<text x="66.2" y="116.5">12pF</text>
<text x="266.8" y="115.2">1uF</text>
<text x="216" y="148.3">SN74ACT244PWR</text>
</g>
<g font-size="1.5" fill="#000080">
<text x="45.8" y="114">C24</text>
<text x="66.2" y="114">C25</text>
<text x="198.6" y="118" transform="rotate(-90 198.6 118)">R10</text>
<text x="201.4" y="118" transform="rotate(-90 201.4 118)">R11</text>
<text x="203.9" y="118" transform="rotate(-90 203.9 118)">R12</text>
<text x="206.4" y="118" transform="rotate(-90 206.4 118)">R13</text>
<text x="245.8" y="115.4" transform="rotate(-90 245.8 115.4)">R14</text>
<text x="248.3" y="115.4" transform="rotate(-90 248.3 115.4)">R15</text>
<text x="250.9" y="115.4" transform="rotate(-90 250.9 115.4)">R16</text>
<text x="253.4" y="115.4" transform="rotate(-90 253.4 115.4)">R17</text>
</g>
<g font-size="1.1" fill="#000080">
<text x="126.4" y="71.6">C17</text>
<text x="122" y="74.6">X1</text>
<text x="122" y="75.9">X50328MSB2GI</text>
<text x="126.4" y="81.5">C18</text>
<text x="49.7" y="108.9">X2</text>
<text x="49.7" y="110.2">Q13FC13500004_C32346</text>
</g>
<g font-size="1.1" fill="#00f">
<text x="130.9" y="71.6">20pF</text>
<text x="122" y="77.1">8MHz</text>
<text x="130.9" y="81.5">20pF</text>
<text x="49.7" y="111.4">32.768kHz</text>
</g>
</svg>
